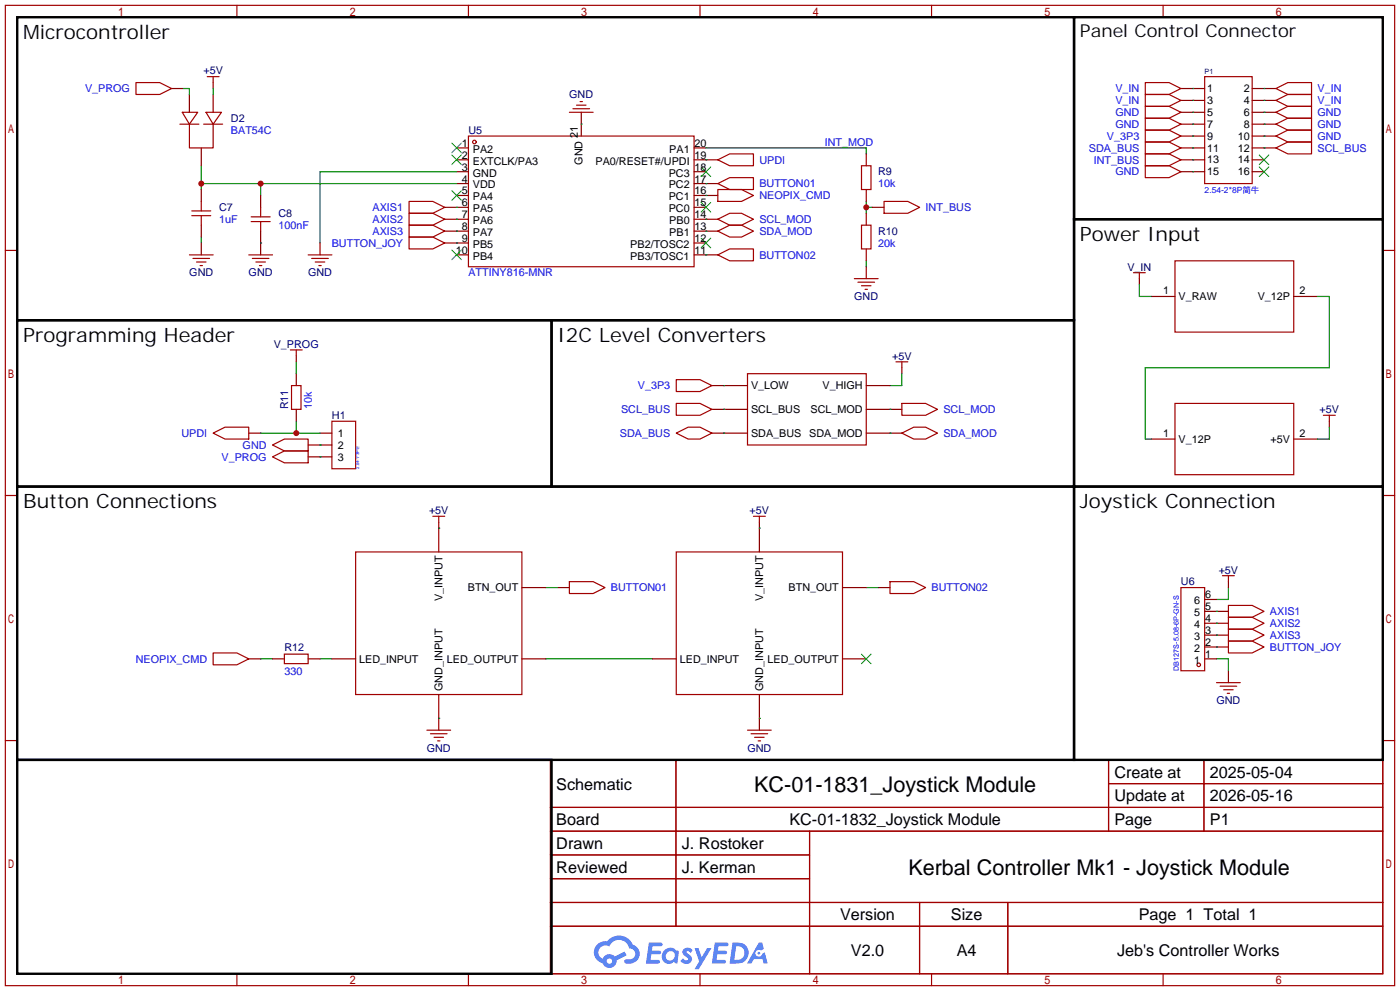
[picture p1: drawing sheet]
<svg xmlns="http://www.w3.org/2000/svg" width="299mm" height="212mm" viewBox="0 0 299 212" stroke-linecap="round" stroke-linejoin="round" font-family="sans-serif">
<g fill="none" stroke="#a10000" stroke-width=".25">
<path d="M1.1 1.1h297.2v209.6h-297.2zM3.7 3.7h292.1v204.5h-292.1zM50.7 1.1v2.6M100.2 1.1v2.6M149.7 1.1v2.6M199.3 1.1v2.6M248.8 1.1v2.6M1.1 53.5h2.6M295.8 53.5h2.5M1.1 105.9h2.6M295.8 105.9h2.5M1.1 158.3h2.6"/>
<path d="M295.8 158.3h2.5M117.7 162.4h178.1v45.8h-178.1zM117.7 172.6h178.1M117.7 177.7h178.1M144.6 162.4v35.6M173.2 177.7v30.5M237.1 162.4v15.3M237.1 167.5h58.7M257.5 162.4v15.3M117.7 182.8h55.5M117.7 192.9h178.1M117.7 187.8h55.5"/>
<path d="M117.7 198h178.1M196.7 192.9v15.3M215.6 192.9v15.3M50.7 208.2v2.5M100.2 208.2v2.5M149.7 208.2v2.5M199.3 208.2v2.5M248.8 208.2v2.5"/>
</g>
<g fill="#5487ff">
<path d="M146.3 202.8a1.3 1.3 0 0 1 1.8 .3l-.4 .6a.54 .54 0 0 0-.9-.2l.1 .2a1.28 1.28 0 0 1 .8 2 1.53 1.53 0 0 1-2.2-.3l.6-.6 .7 .5a.31 .31 0 0 0 .4-.3 .31 .31 0 0 0-.3-.3 1.12 1.12 0 0 1-.6-1.9z"/>
<path d="M148.6 202.7h.8l.7 1.9 1.2-1.9h.9l-2.7 4.5h-.9l.9-1.7z"/>
<path d="M138.8 201.5h1.6a1.31 1.31 0 0 1 1.3 .2 .4 .4 0 0 1-.4 .6h-1.7l-.2 .9h1.7a.4 .4 0 0 1 .3 .4 .4 .4 0 0 1-.4 .4h-1.7l-.1 1.2h1.3a.46 .46 0 0 1 .5 .1 .46 .46 0 0 1 .1 .5l-.3 .2h-2.6z"/>
<path d="M152.9 201.5h1.6a1.32 1.32 0 0 1 1.3 .2 .39 .39 0 0 1-.4 .6h-1.7l-.2 .9h1.7a.4 .4 0 0 1 .3 .4 .4 .4 0 0 1-.4 .4h-1.7l-.1 1.2h1.3a.46 .46 0 0 1 .5 .1 .46 .46 0 0 1 .1 .5l-.3 .2h-2.6z"/>
<path d="M162.3 201.5h.7l.4 1.3-.7 .4a.75 .75 0 0 0-1.1 .3 .75 .75 0 0 0 .5 1 .75 .75 0 0 0 1-.6l.5-.3 .6 2.4h-.8l-.3-1h-1.8l-.6 1h-.9z"/>
<path d="M156.7 201.5l-.6 4.5h1.4a2.27 2.27 0 0 0 2.6-2.3 2.27 2.27 0 0 0-2.7-2.2zM157.5 202.3a1.5 1.5 0 0 1 1.8 1.5 1.5 1.5 0 0 1-2 1.4h-.2z"/>
<path d="M142.1 203.1a1.6 1.6 0 0 0-.3 2.3 1.6 1.6 0 0 0 2.3 .2l.8 .4 .3-2.5-.2-.3h-.4a1.58 1.58 0 0 0-2.5-.1zM142.7 203.6a.98 .98 0 0 1 1.6 .5 .98 .98 0 0 1-1 1.2 .94 .94 0 0 1-.9-.6 .94 .94 0 0 1 .3-1.1z"/>
<path d="M127.8 201.9a2.37 2.37 0 0 0 1.1 4 1.54 1.54 0 0 0 1.8 1 1.54 1.54 0 0 0 1.2-1.6l2.2-1.1-.5-.8-2.1 1.1a1.57 1.57 0 0 0-2.6 .4 1.5 1.5 0 0 1-.7-2.1 1.5 1.5 0 0 1 2.1-.5 2.23 2.23 0 0 1 2.3-1.4 2.23 2.23 0 0 1 2 1.8 1.16 1.16 0 0 1 1.3 1.1 1.16 1.16 0 0 1-1.1 1.3h-.7a.47 .47 0 0 0-.6 .3 .47 .47 0 0 0 .5 .6 2.17 2.17 0 0 0 2.5-1 2.17 2.17 0 0 0-.4-2.7l-.8-.4a3.2 3.2 0 0 0-5.4-.7l-1.1 .1zM129.8 205.4a.58 .58 0 0 1 1.1 0 .58 .58 0 0 1-1.1 0z"/>
<circle cx="162.3" cy="203.8" r=".28"/>
</g>
<g fill="none" stroke="#a10000" stroke-width=".25">
<path d="M100.2 29.1h48.3v27.9h-48.3zM121.8 24h5.1M122.6 23.2h3.5M123.3 22.5h2M124.1 21.7h.5M153.5 34.2l2.6-1.3h5.1v2.5h-5.1zM153.5 46.9l2.6-1.3h2.5l2.6 1.3-2.6 1.2h-2.5zM153.5 49.4l2.6-1.3h2.5l2.6 1.3-2.6 1.3h-2.5zM153.5 54.5l2.6-1.3h5.1v2.6h-5.1zM45.6 139.6h5.1l2.5 1.2-2.5 1.3h-5.1zM121.8 124.3h5.1l2.5 1.3-2.5 1.3h-5.1zM190.4 124.3h5.1l2.5 1.3-2.5 1.3h-5.1z"/>
<path d="M252.6 125.6h5.1v17.8h-5.1zM262.8 134.5h5l2.6 1.3-2.6 1.2h-5zM262.8 137h5l2.6 1.3-2.6 1.3h-5zM262.8 129.4h5l2.6 1.3-2.6 1.3h-5zM262.8 132h5l2.6 1.2-2.6 1.3h-5zM91.3 156.1h5.1M92.1 156.8h3.5M92.8 157.6h2.1M93.6 158.4h.5M159.9 156.1h5.1M160.7 156.8h3.5M161.4 157.6h2"/>
<path d="M162.2 158.4h.5M260.2 145.9h5.1M261 146.7h3.5M261.7 147.4h2.1M262.5 148.2h.5"/>
<circle cx="101.5" cy="30.4" r=".38"/>
<circle cx="256.4" cy="142.1" r=".38"/>
</g>
<g fill="none" stroke="#870000" stroke-width=".25">
<path d="M97.7 31.6h2.5M97.7 34.2h2.5M97.7 36.7h2.5M97.7 39.2h2.5M124.3 24v5.1M148.5 31.6h2.5M148.5 34.2h5M148.5 36.7h2.5M148.5 39.2h2.5M97.7 41.8h2.5M97.7 44.3h2.5M97.7 46.9h2.5"/>
<path d="M97.7 49.4h2.5M97.7 51.9h2.5M97.7 54.5h2.5M148.5 41.8h2.5M148.5 44.3h2.5M148.5 46.9h5M148.5 49.4h5M148.5 51.9h2.5M148.5 54.5h5M119.3 125.6h2.5M187.8 125.6h2.6M257.7 135.8h5.1"/>
<path d="M257.7 138.3h5.1M257.7 130.7h5.1M257.7 133.2h5.1M257.7 128.1h2.5M53.2 140.8h2.6M93.9 153.5v2.6M162.4 153.5v2.6M257.7 140.8h2.5M262.8 143.4v2.5"/>
</g>
<g fill="none" stroke="#3c3" stroke-width=".25">
<path d="M96.6 30.6l2.1 2M96.6 33.1l2.1 2.1M98.7 30.6l-2.1 2M98.7 33.1l-2.1 2.1M150 35.7l2 2M152 35.7l-2 2M96.6 40.8l2.1 2M96.6 53.5l2.1 2M98.7 40.8l-2.1 2M98.7 53.5l-2.1 2M150 50.9l2 2.1M150 43.3l2 2"/>
<path d="M152 50.9l-2 2.1M152 43.3l-2 2"/>
</g>
<path d="M3.7 104h226v58.4h-226zM229.7 104h66.1v58.4h-66.1zM3.7 162.4h114.3v45.8h-114.3z" fill="none" stroke="#000" stroke-width=".51"/>
<g fill="none" stroke="#008700" stroke-width=".25">
<path d="M124.3 26.5h.1M151 34.2h.1M151 46.9h.1M151 49.4h.1M151 54.5h.1M185.3 43.1v2.5M185.3 44.3h1.3M116.7 125.6h2.6M185.3 125.6h2.5M260.2 135.8h.1M260.2 138.3h.1M260.2 130.7h.1"/>
<path d="M260.2 133.2h.1M262.8 125.6v2.5h-2.6M55.8 140.8h2.5M68.5 140.8h2.5M116.7 140.8h22.9M260.2 140.8h2.6v2.6"/>
</g>
<circle cx="185.3" cy="44.3" r=".63" fill="#c00"/>
<path d="M43.1 39.2h54.6M43.1 35.4v5.1M55.8 39.2v2.6M151 31.6h34.3v1.3M185.3 55.8v1.2" fill="none" stroke="#008700" stroke-width=".25"/>
<path d="M185.3 32.9v2.5M185.3 40.5v2.6M185.3 45.6v2.5M185.3 53.2v2.6M185.3 57v2.6M186.6 44.3h2.5" fill="none" stroke="#870000" stroke-width=".25"/>
<path d="M184.3 35.4h2v5.1h-2zM182.8 59.6h5M184.3 48.1h2v5.1h-2zM189.1 43.1h5.1l2.5 1.2-2.5 1.3h-5.1zM183.5 60.3h3.6M184.3 61.1h2M185 61.8h.5" fill="none" stroke="#a10000" stroke-width=".25"/>
<g fill="#c00">
<circle cx="55.8" cy="39.2" r=".63"/>
<circle cx="43.1" cy="39.2" r=".63"/>
</g>
<g fill="none" stroke="#008700" stroke-width=".25">
<path d="M39.2 18.9h1.3v1.3M45.6 18.9v1.3M255.1 18.9h.1M270.4 18.9h.1M97.7 36.7h-29.2v15.2M255.1 36.7h.1M255.1 34.2h.1M255.1 31.6h.1M255.1 29.1h.1M255.1 21.5h.1M255.1 24h.1M255.1 26.5h.1"/>
<path d="M270.4 31.6h.1M270.4 21.5h.1M270.4 24h.1M270.4 26.5h.1M270.4 29.1h.1M43.1 50.7v1.2M55.8 51.9h.1M243.7 60.8v2.6h2.6M281.8 63.4h2.6v15.2h-39.4v15.3h1.3M55.8 92.6h12.7M63.4 90v2.6M284.4 91.3v2.6h-2.6"/>
</g>
<g fill="none" stroke="#870000" stroke-width=".25">
<path d="M36.7 18.9h2.5M45.6 17.7v1.2M252.6 18.9h5.1M267.8 18.9h5.1M40.5 20.2v3.8M43.1 31.6v3.8M45.6 20.2v3.8M252.6 21.5h5.1M252.6 24h5.1M252.6 26.5h5.1M252.6 29.1h5.1M252.6 31.6h5.1"/>
<path d="M252.6 34.2h5.1M252.6 36.7h5.1M267.8 21.5h5.1M267.8 24h5.1M267.8 26.5h5.1M267.8 29.1h5.1M267.8 31.6h5.1M267.8 34.2h2.6M267.8 36.7h2.6M43.1 40.5v2.6M43.1 48.1v2.6M43.1 51.9v2.6"/>
<path d="M55.8 41.8v2.5M55.8 49.4v5.1M68.5 51.9v2.6M243.7 59.6v1.2M246.3 63.4h5M276.7 63.4h5.1M53.2 92.6h2.6M68.5 97.7h2.5M68.5 92.6h2.5M68.5 95.1h2.5M246.3 93.9h5M276.7 93.9h5.1"/>
<path d="M284.4 90v1.3"/>
</g>
<g fill="none" stroke="#a10000" stroke-width=".25">
<path d="M29.1 17.7h5.1l2.5 1.2-2.5 1.3h-5.1zM44.3 16.4h2.6M45.6 16.4v1.3M245 17.7h5.1l2.5 1.2-2.5 1.3h-5.1zM257.7 16.4h10.1v22.8h-10.1zM272.9 18.9l2.6-1.2h5v2.5h-5zM38.5 26.5h4M39 24h3.3l-1.8 2.5zM40.5 26.5v5.1h5.1v-5.1M43.6 26.5h4M44.1 24h3.3l-1.8 2.5zM245 35.4h5.1l2.5 1.3-2.5 1.3h-5.1z"/>
<path d="M245 32.9h5.1l2.5 1.3-2.5 1.2h-5.1zM245 30.4h5.1l2.5 1.2-2.5 1.3h-5.1zM245 27.8h5.1l2.5 1.3-2.5 1.3h-5.1zM245 20.2h5.1l2.5 1.3-2.5 1.2h-5.1zM245 22.7h5.1l2.5 1.3-2.5 1.3h-5.1zM245 25.3h5.1l2.5 1.2-2.5 1.3h-5.1zM272.9 31.6l2.6-1.2h5v2.5h-5zM272.9 21.5l2.6-1.3h5v2.5h-5zM272.9 24l2.6-1.3h5v2.6h-5zM272.9 26.5l2.6-1.2h5v2.5h-5zM272.9 29.1l2.6-1.3h5v2.6h-5zM40.5 54.5h5.1"/>
<path d="M41 46.1h4.1M41 45.1h4.1M41.3 55.2h3.5M42 56h2.1M42.8 56.8h.5M43.1 43.1v2M43.1 46.1v2M53.2 54.5h5.1M53.7 46.4h4.1M53.7 47.4h4.1M54 55.2h3.5M54.7 56h2.1"/>
<path d="M55.5 56.8h.5M55.8 44.3v2.1M55.8 47.4v2M65.9 54.5h5.1M66.7 55.2h3.5M67.4 56h2.1M68.2 56.8h.5M242.4 58.3h2.6M243.7 58.3v1.3M251.3 55.8h25.4v15.2h-25.4zM45.6 92.6l2.5-1.3h5.1v2.6h-5.1zM71 90h5.1v10.2h-5.1z"/>
<path d="M251.3 86.2h25.4v15.3h-25.4zM283.1 88.8h2.5M284.4 88.8v1.2"/>
</g>
<path d="M269.4 33.1l2 2.1M269.4 35.7l2 2M271.4 33.1l-2 2.1M271.4 35.7l-2 2" fill="none" stroke="#3c3" stroke-width=".25"/>
<path d="M229.7 3.7h66.1v43.2h-66.1z" fill="none" stroke="#000" stroke-width=".51"/>
<circle cx="63.4" cy="92.6" r=".63" fill="#c00"/>
<g fill="none" stroke="#870000" stroke-width=".25">
<path d="M151 39.2h2.5M95.1 51.9h2.6M95.1 44.3h2.6M95.1 46.9h2.6M95.1 49.4h2.6M151 41.8h2.5M63.4 76.1v1.2M63.4 79.9v2.5M192.9 78.6v1.3M63.4 87.5v2.5M65.9 95.1h2.6M65.9 97.7h2.6"/>
<path d="M152.3 82.4h7.6M152.3 92.6h7.6M152.3 87.5h7.6M185.3 82.4h5.1M185.3 92.6h7.6M185.3 87.5h7.6M93.9 111.6v6.4M162.4 111.6v6.4M111.6 125.6h5.1M180.2 125.6h5.1M262.8 124.3v1.3M58.3 140.8h2.5"/>
<path d="M65.9 140.8h2.6M71 140.8h5.1M93.9 148.5v5M111.6 140.8h5.1M139.6 140.8h5.1M162.4 148.5v5M180.2 140.8h5.1"/>
</g>
<g fill="none" stroke="#a10000" stroke-width=".25">
<path d="M153.5 39.2l2.6-1.2h5.1v2.5h-5.1zM87.5 50.7h5.1l2.5 1.2-2.5 1.3h-5.1zM87.5 43.1h5.1l2.5 1.2-2.5 1.3h-5.1zM87.5 45.6h5.1l2.5 1.3-2.5 1.2h-5.1zM87.5 48.1h5.1l2.5 1.3-2.5 1.3h-5.1zM153.5 40.5h5.1l2.6 1.3-2.6 1.3h-5.1zM62.1 74.8h2.5M63.4 74.8v1.3M159.9 79.9h25.4v15.2h-25.4zM191.6 77.3h2.6M192.9 77.3v1.3M58.3 95.1l2.5-1.2h5.1v2.5h-5.1z"/>
<path d="M58.3 97.7l2.5-1.3h5.1v2.5h-5.1zM62.4 82.4h2v5.1h-2zM144.7 81.2h5l2.6 1.2-2.6 1.3h-5zM144.7 92.6l2.5-1.3h2.5l2.6 1.3-2.6 1.3h-2.5zM144.7 86.2h5l2.6 1.3-2.6 1.3h-5zM192.9 92.6l2.6-1.3h2.5l2.5 1.3-2.5 1.3h-2.5zM192.9 86.2h5.1l2.5 1.3-2.5 1.3h-5.1zM76.1 118h35.5v30.5h-35.5zM92.6 110.4h2.5M93.9 110.4v1.2M144.7 118h35.5v30.5h-35.5zM161.2 110.4h2.5"/>
<path d="M162.4 110.4v1.2M60.8 139.8h5.1v2.1h-5.1zM261.5 123.1h2.5M262.8 123.1v1.2"/>
</g>
<g fill="none" stroke="#008700" stroke-width=".25">
<path d="M151 39.2h.1M97.7 44.3h.1M97.7 51.9h.1M97.7 49.4h.1M97.7 46.9h.1M151 41.8h.1M63.4 77.3v2.6M192.9 79.9v2.5h-2.5M68.5 95.1h.1M68.5 97.7h.1M154.8 82.4h.1M154.8 92.6h.1"/>
<path d="M154.8 87.5h.1M190.4 92.6h.1M190.4 87.5h.1M93.9 112.9h.1M162.4 112.9h.1M93.9 153.5h.1M162.4 153.5h.1"/>
</g>
<path d="M3.7 3.7h226v64.8h-226zM229.7 46.9h66.1v57.1h-66.1zM3.7 68.5h114.3v35.5h-114.3zM118 68.5h111.7v35.5h-111.7z" fill="none" stroke="#000" stroke-width=".51"/>
<path d="M184.3 139.8l2 2.1M186.3 139.8l-2 2.1" fill="none" stroke="#3c3" stroke-width=".25"/>
<g font-size="4.6">
<text x="161.3" y="169.4">KC-01-1831_Joystick Module</text>
<text x="194.3" y="187.1">Kerbal Controller Mk1 - Joystick Module</text>
</g>
<g font-size="4.2">
<text x="5" y="8.3">Microcontroller</text>
<text x="231" y="51.5">Power Input</text>
<text x="5" y="73.1">Programming Header</text>
<text x="119.3" y="73.1">I2C Level Converters</text>
<text x="5" y="108.7">Button Connections</text>
<text x="231" y="108.7">Joystick Connection</text>
</g>
<text font-size="3.8" x="231" y="7.8">Panel Control Connector</text>
<g font-size="3.5">
<text x="238.4" y="166.2">Create at</text>
<text x="258.8" y="166.2">2025-05-04</text>
<text x="119" y="168.8">Schematic</text>
<text x="238.4" y="171.3">Update at</text>
<text x="258.8" y="171.3">2026-05-16</text>
<text x="119" y="176.4">Board</text>
<text x="168.9" y="176.4">KC-01-1832_Joystick Module</text>
<text x="238.4" y="176.4">Page</text>
<text x="258.8" y="176.4">P1</text>
<text x="119" y="181.5">Drawn</text>
<text x="145.9" y="181.5">J. Rostoker</text>
<text x="119" y="186.6">Reviewed</text>
<text x="145.9" y="186.6">J. Kerman</text>
<text x="179.7" y="196.7">Version</text>
<text x="203.4" y="196.7">Size</text>
<text x="243.6" y="196.7">Page 1 Total 1</text>
<text x="182" y="204.3">V2.0</text>
<text x="204.7" y="204.3">A4</text>
<text x="239" y="204.3">Jeb's Controller Works</text>
</g>
<g font-size="2.3" fill="#000080">
<text x="43.5" y="15.9">+5V</text>
<text x="121.8" y="21">GND</text>
<text x="49.4" y="26.1">D2</text>
<text x="100.2" y="28.6">U5</text>
<text x="187.8" y="37.5">R9</text>
<text x="46.9" y="45.1">C7</text>
<text x="59.6" y="46.4">C8</text>
<text x="187.8" y="50.2">R10</text>
<text x="40.5" y="59.1">GND</text>
<text x="53.2" y="59.1">GND</text>
<text x="65.9" y="59.1">GND</text>
<text x="241.1" y="57.8">V_IN</text>
<text x="182.7" y="64.2">GND</text>
<text x="58.6" y="74.3">V_PROG</text>
<text x="190.8" y="76.9">+5V</text>
<text x="61.6" y="87.5" transform="rotate(-90 61.6 87.5)">R11</text>
<text x="71" y="89.6">H1</text>
<text x="282.3" y="88.3">+5V</text>
<text x="91.8" y="109.9">+5V</text>
<text x="160.3" y="109.9">+5V</text>
<text x="252.6" y="125.1">U6</text>
<text x="260.7" y="122.6">+5V</text>
<text x="60.8" y="139.1">R12</text>
<text x="260.2" y="150.5">GND</text>
<text x="91.3" y="160.7">GND</text>
<text x="159.9" y="160.7">GND</text>
</g>
<g font-size="2.3" fill="#00f">
<text x="18.2" y="19.7">V_PROG</text>
<text x="238.6" y="19.7">V_IN</text>
<text x="238.6" y="22.3">V_IN</text>
<text x="281.8" y="22.3">V_IN</text>
<text x="281.8" y="19.7">V_IN</text>
<text x="49.4" y="28.6">BAT54C</text>
<text x="236.8" y="29.9">V_3P3</text>
<text x="238.6" y="24.8">GND</text>
<text x="238.6" y="27.4">GND</text>
<text x="281.8" y="24.8">GND</text>
<text x="281.8" y="27.4">GND</text>
<text x="281.8" y="29.9">GND</text>
<text x="162.4" y="35">UPDI</text>
<text x="176.4" y="31.2">INT_MOD</text>
<text x="232.9" y="32.4">SDA_BUS</text>
<text x="234" y="35">INT_BUS</text>
<text x="281.8" y="32.4">SCL_BUS</text>
<text x="162.4" y="40.1">BUTTON01</text>
<text x="187.8" y="40.1">10k</text>
<text x="238.6" y="37.5">GND</text>
<text x="46.9" y="47.7">1uF</text>
<text x="79.7" y="45.1">AXIS1</text>
<text x="79.7" y="47.7">AXIS2</text>
<text x="162.4" y="47.7">SCL_MOD</text>
<text x="162.4" y="42.6">NEOPIX_CMD</text>
<text x="198" y="45.1">INT_BUS</text>
<text x="59.6" y="48.9">100nF</text>
<text x="71" y="52.8">BUTTON_JOY</text>
<text x="79.7" y="50.2">AXIS3</text>
<text x="162.4" y="50.2">SDA_MOD</text>
<text x="187.8" y="52.8">20k</text>
<text x="100.2" y="59.1">ATTINY816-MNR</text>
<text x="162.4" y="55.3">BUTTON02</text>
<text x="136.5" y="83.2">V_3P3</text>
<text x="66.7" y="87.5" transform="rotate(-90 66.7 87.5)">10k</text>
<text x="132.9" y="88.3">SCL_BUS</text>
<text x="201.8" y="88.3">SCL_MOD</text>
<text x="38.8" y="93.4">UPDI</text>
<text x="51.9" y="95.9">GND</text>
<text x="132.6" y="93.4">SDA_BUS</text>
<text x="201.8" y="93.4">SDA_MOD</text>
<text x="47.4" y="98.5">V_PROG</text>
<text x="130.7" y="126.4">BUTTON01</text>
<text x="199.3" y="126.4">BUTTON02</text>
<text x="271.7" y="131.5">AXIS1</text>
<text x="271.7" y="136.6">AXIS3</text>
<text x="271.7" y="134">AXIS2</text>
<text x="29.1" y="141.7">NEOPIX_CMD</text>
<text x="271.7" y="139.1">BUTTON_JOY</text>
<text x="60.8" y="144.2">330</text>
</g>
<g font-size="2.3">
<text x="258.2" y="19.7">1</text>
<text x="258.2" y="22.2">3</text>
<text x="266.1" y="19.7">2</text>
<text x="266.1" y="22.2">4</text>
<text x="123.6" y="29.6" transform="rotate(-90 123.6 29.6)">21</text>
<text x="258.2" y="24.8">5</text>
<text x="258.2" y="27.3">7</text>
<text x="258.2" y="29.9">9</text>
<text x="264.8" y="29.9">10</text>
<text x="266.1" y="24.8">6</text>
<text x="266.1" y="27.3">8</text>
<text x="98.8" y="31.4">1</text>
<text x="98.8" y="33.9">2</text>
<text x="101.1" y="32.7">PA2</text>
<text x="101.1" y="35.2">EXTCLK/PA3</text>
<text x="124.6" y="35.2" transform="rotate(-90 124.6 35.2)">GND</text>
<text x="127.4" y="35.2">PA0/RESET#/UPDI</text>
<text x="143.2" y="32.7">PA1</text>
<text x="148.6" y="33.9">19</text>
<text x="148.6" y="31.4">20</text>
<text x="258.2" y="32.4">11</text>
<text x="258.2" y="34.9">13</text>
<text x="264.8" y="32.4">12</text>
<text x="264.8" y="34.9">14</text>
<text x="98.8" y="36.5">3</text>
<text x="98.8" y="39">4</text>
<text x="98.8" y="41.6">5</text>
<text x="101.1" y="37.7">GND</text>
<text x="101.1" y="40.3">VDD</text>
<text x="143" y="40.3">PC2</text>
<text x="143" y="37.7">PC3</text>
<text x="148.6" y="41.6">16</text>
<text x="148.6" y="39">17</text>
<text x="148.6" y="36.5">18</text>
<text x="258.2" y="37.5">15</text>
<text x="264.8" y="37.5">16</text>
<text x="98.8" y="44.1">6</text>
<text x="98.8" y="46.6">7</text>
<text x="101.1" y="42.8">PA4</text>
<text x="101.1" y="45.4">PA5</text>
<text x="101.1" y="47.9">PA6</text>
<text x="143" y="45.4">PC0</text>
<text x="143" y="42.8">PC1</text>
<text x="143.2" y="47.9">PB0</text>
<text x="148.6" y="46.6">14</text>
<text x="148.6" y="44.1">15</text>
<text x="98.8" y="49.2">8</text>
<text x="98.8" y="51.7">9</text>
<text x="101.1" y="50.4">PA7</text>
<text x="101.1" y="53">PB5</text>
<text x="134.8" y="53">PB2/TOSC2</text>
<text x="143.2" y="50.4">PB1</text>
<text x="148.6" y="51.7">12</text>
<text x="148.6" y="49.2">13</text>
<text x="97.5" y="54.3">10</text>
<text x="101.1" y="55.5">PB4</text>
<text x="134.8" y="55.5">PB3/TOSC1</text>
<text x="148.6" y="54.3">11</text>
<text x="248.8" y="62.9">1</text>
<text x="252.1" y="64.2">V_RAW</text>
<text x="269" y="64.2">V_12P</text>
<text x="278" y="62.9">2</text>
<text x="160.7" y="83.2">V_LOW</text>
<text x="175.9" y="83.2">V_HIGH</text>
<text x="160.7" y="88.3">SCL_BUS</text>
<text x="173.4" y="88.3">SCL_MOD</text>
<text x="72.3" y="93.4">1</text>
<text x="72.3" y="95.9">2</text>
<text x="160.7" y="93.4">SDA_BUS</text>
<text x="173.1" y="93.4">SDA_MOD</text>
<text x="248.8" y="93.4">1</text>
<text x="252.1" y="94.7">V_12P</text>
<text x="271.8" y="94.7">+5V</text>
<text x="278" y="93.4">2</text>
<text x="72.3" y="98.4">3</text>
<text x="94.7" y="128.5" transform="rotate(-90 94.7 128.5)">V_INPUT</text>
<text x="100.1" y="126.4">BTN_OUT</text>
<text x="163.2" y="128.5" transform="rotate(-90 163.2 128.5)">V_INPUT</text>
<text x="168.7" y="126.4">BTN_OUT</text>
<text x="255.5" y="131.7">5</text>
<text x="255.5" y="129.2">6</text>
<text x="257.8" y="130.5">5</text>
<text x="257.8" y="127.9">6</text>
<text x="255.5" y="136.8">3</text>
<text x="255.5" y="134.3">4</text>
<text x="257.8" y="135.5">3</text>
<text x="257.8" y="133">4</text>
<text x="76.8" y="141.7">LED_INPUT</text>
<text x="95.6" y="141.7">LED_OUTPUT</text>
<text x="145.4" y="141.7">LED_INPUT</text>
<text x="164.2" y="141.7">LED_OUTPUT</text>
<text x="255.5" y="141.9">1</text>
<text x="255.5" y="139.3">2</text>
<text x="257.8" y="140.6">1</text>
<text x="257.8" y="138.1">2</text>
<text x="94.7" y="147.7" transform="rotate(-90 94.7 147.7)">GND_INPUT</text>
<text x="163.2" y="147.7" transform="rotate(-90 163.2 147.7)">GND_INPUT</text>
</g>
<text font-size="1.8" fill="#00f" x="257.7" y="41.2">2.54-2*8P简牛</text>
<text font-size="1.6" fill="#000080" x="257.7" y="15.9">P1</text>
<text font-size="1.5" fill="#00f" x="252.1" y="143.4" transform="rotate(-90 252.1 143.4)">DB127S-5.08-6P-GN-S</text>
<text font-size=".9" fill="#00f" x="76.8" y="100.2" transform="rotate(-90 76.8 100.2)">2.54-1*3P针</text>
</svg>
